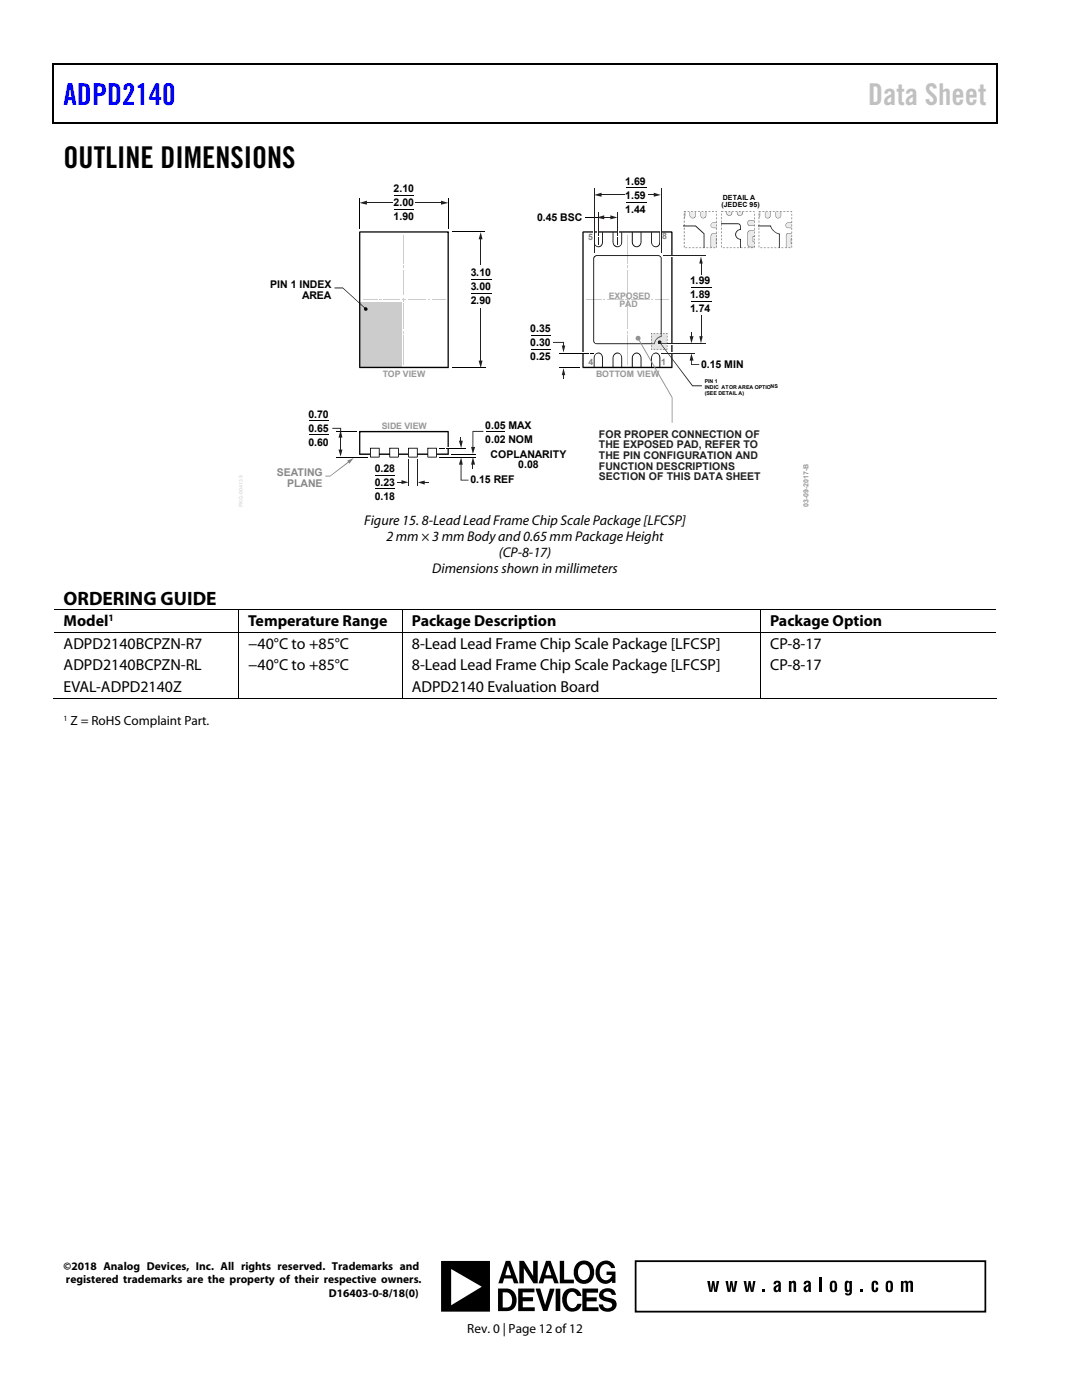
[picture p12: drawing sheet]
<svg xmlns="http://www.w3.org/2000/svg" width="216mm" height="279mm" viewBox="0 0 216 279" stroke-linecap="round" stroke-linejoin="round" font-family="sans-serif">
<path d="M10.5 12.7h.3v1h-.3zM198.8 12.7h.2v1h-.2zM198.8 12.7h.2v.3h-.2zM198.8 24.4h.2v.3h-.2zM71.7 86h17.8l.1 4.8h-18v-4.6h.3v4.3h17.4v-4.2h-17.6z" fill="#000"/>
<path d="M10.5 12.8h188.3M10.7 13.7v11M198.9 13.7v11M10.5 24.5h188.3" fill="none" stroke="#000" stroke-width=".25"/>
<path d="M73.9 89.5h1.8v1.7h-1.8z" fill="#fff"/>
<path d="M73.8 89.4h2l-.1 1.9-1.9-.1v-1.7h.2v1.6h1.6v-1.6h-1.7z" fill="#000"/>
<path d="M77.8 89.5h1.7v1.7h-1.7z" fill="#fff"/>
<path d="M77.7 89.4l1.9 .1-.1 1.8-1.8-.1v-1.7h.2v1.6h1.5v-1.6h-1.6z" fill="#000"/>
<path d="M81.5 89.5h1.8v1.7h-1.8z" fill="#fff"/>
<path d="M81.4 89.5l2-.1v1.8l-1.9 .1-.1-1.8h.2v1.6h1.6v-1.6z" fill="#000"/>
<path d="M85.4 89.5h1.7v1.7h-1.7z" fill="#fff"/>
<path d="M85.3 89.4h1.9l-.1 1.9-1.8-.1v-1.7h.1v1.6h1.6v-1.6h-1.6z" fill="#000"/>
<path d="M74.9 94.9h3.8M74.9 97.6h3.8" fill="none" stroke="#000" stroke-width=".2"/>
<path d="M81.6 91.7v5.3M83.3 91.7v5.3" fill="none" stroke="#231f20" stroke-width=".2"/>
<g fill="#231f20">
<path d="M79.3 96.2h1.2v.2h-1.2z"/>
<path d="M80.1 95.8l1.4 .5-1.4 .3z"/>
<path d="M84.4 96.2h1.1v.2h-1.1z"/>
<path d="M83.4 96.3l1.4-.4v.8z"/>
</g>
<path d="M69.2 61.5l.4 .5-.1 .1-.5-.4z" fill="#fff"/>
<path d="M71.7 39.5v6.1M89.5 39.5v6.1" fill="none" stroke="#000" stroke-width=".2"/>
<path d="M82.9 40.5h5.4" fill="none" stroke="#231f20" stroke-width=".2"/>
<path d="M88 40l1.5 .5-1.5 .4z" fill="#231f20"/>
<path d="M72.9 40.5h5.4" fill="none" stroke="#231f20" stroke-width=".2"/>
<path d="M71.7 40.5l1.5-.5v.9z" fill="#231f20"/>
<path d="M90.3 46.2h6.5M90.2 73.4h6.6" fill="none" stroke="#000" stroke-width=".2"/>
<path d="M95.9 61.4v10.9" fill="none" stroke="#231f20" stroke-width=".2"/>
<path d="M95.5 72h.8l-.4 1.5z" fill="#231f20"/>
<path d="M95.9 47.4v5.5" fill="none" stroke="#231f20" stroke-width=".2"/>
<path d="M95.9 46.3l.4 1.5h-.8z" fill="#231f20"/>
<path d="M139.9 62.9v4.6" fill="none" stroke="#231f20" stroke-width=".2"/>
<path d="M139.5 67.1h.7l-.3 1.4z" fill="#231f20"/>
<path d="M139.9 52.3v2.4" fill="none" stroke="#231f20" stroke-width=".2"/>
<g fill="#231f20">
<path d="M139.9 51.2l.3 1.4h-.7z"/>
<path d="M129.2 38.8h1.6v.2h-1.6z"/>
<path d="M130.5 38.5l1.3 .4-1.3 .4z"/>
</g>
<path d="M119.7 38.9h4.9" fill="none" stroke="#231f20" stroke-width=".2"/>
<path d="M118.6 38.9l1.4-.4v.8z" fill="#231f20"/>
<path d="M124.9 37.5h4.1M124.9 40.4h4.1M137.9 57.3h4M137.9 60.2h4M61.8 83.9h3.8M61.8 86.8h3.8M67.1 86.1h4M67.1 91.2h6.2" fill="none" stroke="#000" stroke-width=".2"/>
<path d="M66.3 85.4h1.8v.8h-.2v-.6h-1.6z" fill="#231f20"/>
<path d="M68 87v3.1" fill="none" stroke="#231f20" stroke-width=".2"/>
<g fill="#231f20">
<path d="M68 85.8l.3 1.5h-.8z"/>
<path d="M67.5 89.7h.8l-.3 1.4z"/>
</g>
<path d="M87.6 91.2h7.4M90.1 90.7h4.9" fill="none" stroke="#000" stroke-width=".2"/>
<g fill="#231f20">
<path d="M91.8 87.2h.2v1.1h-.2z"/>
<path d="M91.6 87.9h.8l-.4 1.6z"/>
<path d="M91.9 92.5h.2v3.2h1.4v.2h-1.6z"/>
<path d="M92 91.3l.4 1.4h-.8z"/>
<path d="M137.9 66.3h.1v1.2h-.1z"/>
<path d="M137.6 67.1h.8l-.4 1.4z"/>
<path d="M137.9 71.7h.1v1h1.5v.1h-1.6z"/>
<path d="M138 70.5l.4 1.5h-.8z"/>
<path d="M94.3 92.4h.1v1.1h-.1z"/>
<path d="M94.4 91.2l.4 1.5h-.8z"/>
<path d="M94.3 86h2.2v.2h-2.1v3.3h-.1z"/>
<path d="M94 89.2h.8l-.4 1.4z"/>
</g>
<path d="M111.6 73.4h4.1M97.1 86.2h3.7" fill="none" stroke="#000" stroke-width=".2"/>
<g fill="#231f20">
<path d="M112.4 74.5h.1v1.2h-.1z"/>
<path d="M112.4 73.5l.4 1.4h-.7z"/>
</g>
<g fill="#fff">
<path d="M112.1 69.1h.4v.3h-.4z"/>
<path d="M89.1 89.4h.6v.2h-.6z"/>
</g>
<path d="M87.6 89.4h.6v.1h-.6zM88.4 89.4h.4v.1h-.4z" fill="#000"/>
<path d="M88.9 89.5h4" fill="none" stroke="#000" stroke-width=".2"/>
<g fill="#ccc">
<path d="M125.2 59.4l.1 .8z"/>
<path d="M124.8 59.8l.8 .1z"/>
</g>
<path d="M126 59.8h3.7" fill="none" stroke="#ccc" stroke-width=".2"/>
<path d="M130 59.8l.4 .1z" fill="#ccc"/>
<path d="M121.1 59.8h3.3M130.8 59.8h2.7" fill="none" stroke="#ccc" stroke-width=".2"/>
<path d="M120.4 59.8l.4 .1z" fill="#ccc"/>
<path d="M116.9 59.8h3.1" fill="none" stroke="#ccc" stroke-width=".2"/>
<path d="M125.2 66.1l.1 .5z" fill="#ccc"/>
<path d="M125.2 67v5.8" fill="none" stroke="#ccc" stroke-width=".2"/>
<path d="M125.2 62.1l.1 .2z" fill="#ccc"/>
<path d="M125.2 60.6v5.1" fill="none" stroke="#ccc" stroke-width=".2"/>
<path d="M125.2 53l.1 .5z" fill="#ccc"/>
<path d="M125.2 47v5.7M125.2 53.9v5.2" fill="none" stroke="#ccc" stroke-width=".2"/>
<path d="M78.6 39h4M78.6 41.7h4M94.1 55.8h4.1M94.1 58.5h4.1M105.9 66.9h3.9M105.9 69.7h3.9" fill="none" stroke="#000" stroke-width=".2"/>
<g fill="#231f20">
<path d="M110.3 68.2h2.2v1h-.1v-.8h-2.1z"/>
<path d="M112.1 69h.7l-.4 1.4z"/>
</g>
<path d="M118.5 46.3l.1 .1v1a2.01 2.01 0 0 0 .2 1.5 .84 .84 0 0 0 1.1 0 .84 .84 0 0 0 .2-1l.1-1.6 .1 .5a2.67 2.67 0 0 1-.5 2.5 1.1 1.1 0 0 1-1.3-1.4zM122.3 46.3l.1 .1v1.9a.8 .8 0 0 0 .9 .9 .8 .8 0 0 0 .7-1l.1-1.9v.5a3.3 3.3 0 0 1-.2 2.2 1.03 1.03 0 0 1-1.3 .1 1.03 1.03 0 0 1-.4-1.2zM126.1 46.3l.2 .1v1.9a.8 .8 0 0 0 .8 .9 .8 .8 0 0 0 .7-1v-1.9l.2 .1v.4a3.2 3.2 0 0 1-.3 2.2 1.04 1.04 0 0 1-1.3 .1 1.04 1.04 0 0 1-.3-1.2zM129.9 46.3l.2 .1v1.9a.76 .76 0 0 0 .8 .9 .76 .76 0 0 0 .7-1v-1.9h.1l.1 .5a2.63 2.63 0 0 1-.6 2.5 1.1 1.1 0 0 1-1.3-1.4zM116.3 46.2h17.7v.2h-17.5v26.8h17.4v-26.9l.1-.1 .2 .1-.1 27.2h-17.8l-.1-.1v-27.1zM118.8 70.7a.99 .99 0 0 1 1.2-.1 .99 .99 0 0 1 .3 1.3l-.1 1.6-.1-2.1a.77 .77 0 0 0-.8-.8 .77 .77 0 0 0-.7 1v1.9l-.1-.6a3.1 3.1 0 0 1 .3-2.2zM118.5 51.2l.5-.3h12.4a.87 .87 0 0 1 .6 1.2v15.1a1.75 1.75 0 0 0-1.4 1.5h-11.6v-.2l11.6 .1a1.42 1.42 0 0 1 1.3-1.5l-.1 .1v-15.7a.8 .8 0 0 0-1-.4h-11.8a.86 .86 0 0 0-.4 1v16l.4 .5a.68 .68 0 0 1-.6-1v-16zM122.5 70.7a1.03 1.03 0 0 1 1.3-.1 1.03 1.03 0 0 1 .3 1.3v1.6l-.1-2.1a.8 .8 0 0 0-.9-.8 .8 .8 0 0 0-.7 1l-.1 1.9-.1-.6a3.2 3.2 0 0 1 .3-2.2zM126.4 70.7a1.03 1.03 0 0 1 1.2-.1 1.03 1.03 0 0 1 .4 1.3l-.1 1.6-.1-2.1a.8 .8 0 0 0-.8-.8 .8 .8 0 0 0-.7 1v1.8l-.1 .1-.1-.6a3.1 3.1 0 0 1 .3-2.2zM130.2 70.7a.99 .99 0 0 1 1.3-.1 .99 .99 0 0 1 .3 1.3l-.1 1.6-.1-2.1a.76 .76 0 0 0-.8-.8 .76 .76 0 0 0-.7 1l-.1 1.9-.1-.6a3.1 3.1 0 0 1 .3-2.2z" fill="#000"/>
<g fill="#ccc">
<path d="M71.9 60.3h8.2v12.9h-8.2z"/>
<path d="M80.6 59.4v.8z"/>
<path d="M80.2 59.8l.8 .1z"/>
</g>
<path d="M81.4 59.8h3.6" fill="none" stroke="#ccc" stroke-width=".2"/>
<path d="M85.4 59.8l.4 .1z" fill="#ccc"/>
<path d="M76.5 59.8h3.4M86.2 59.8h2.7" fill="none" stroke="#ccc" stroke-width=".2"/>
<path d="M75.8 59.8l.4 .1z" fill="#ccc"/>
<path d="M72.3 59.8h3" fill="none" stroke="#ccc" stroke-width=".2"/>
<path d="M80.6 66.1v.5z" fill="#ccc"/>
<path d="M80.6 67v5.8" fill="none" stroke="#ccc" stroke-width=".2"/>
<path d="M80.6 62.1v.2z" fill="#ccc"/>
<path d="M80.6 60.6v5.1" fill="none" stroke="#ccc" stroke-width=".2"/>
<path d="M80.6 53v.5z" fill="#ccc"/>
<path d="M80.6 47v5.7M80.6 53.9v4.9" fill="none" stroke="#ccc" stroke-width=".2"/>
<g fill="#000">
<path d="M66.8 57.4h1.6l4.6 4.2v.1l-4.6-4.1h-1.6zM71.7 46.3l17.8-.1v.1h-.2l.2 .1h-17.6v26.8h17.4v-26.9h.2v-.1l.1 27.3h-17.9l-.1-.1z"/>
<circle cx="73" cy="61.7" r=".37"/>
</g>
<path d="M115.9 70.4h.8v.2h-.8z" fill="#fff"/>
<path d="M117.2 70.4h.4v.1h-.4zM117.8 70.4h.7v.1h-.7z" fill="#000"/>
<path d="M111.6 70.5h5.4" fill="none" stroke="#000" stroke-width=".2"/>
<g fill="#231f20">
<path d="M120.2 43.3h2v.2h-2z"/>
<path d="M121.8 43l1.4 .4-1.4 .4z"/>
<path d="M119.1 43.4l1.5-.4v.8z"/>
</g>
<path d="M116.8 43.3h2.7" fill="none" stroke="#000" stroke-width=".2"/>
<path d="M123.1 46.1h.3v.7h-.3z" fill="#fff"/>
<g fill="#231f20">
<path d="M123.1 47.3h.2v.5h-.2z"/>
<path d="M123.1 47.9h.2v1h-.2z"/>
</g>
<path d="M123.2 42.4v4.6" fill="none" stroke="#231f20" stroke-width=".2"/>
<path d="M119.3 46.1h.2v.7h-.2z" fill="#fff"/>
<g fill="#231f20">
<path d="M119.3 47.3h.2v.5h-.2z"/>
<path d="M119.3 47.9h.2v1h-.2z"/>
</g>
<path d="M119.4 42.4v4.6" fill="none" stroke="#231f20" stroke-width=".2"/>
<path d="M133.7 50.9h.7v.3h-.7z" fill="#fff"/>
<path d="M132.4 51h8.4" fill="none" stroke="#231f20" stroke-width=".2"/>
<path d="M133.7 68.5h.7v.3h-.7z" fill="#fff"/>
<path d="M131.4 68.6h9.4" fill="none" stroke="#231f20" stroke-width=".2"/>
<path d="M133.7 70.4h.7v.2h-.7z" fill="#fff"/>
<path d="M132 70.5h6.7" fill="none" stroke="#231f20" stroke-width=".2"/>
<path d="M118.4 44.9h.2v3.9h-.2z" fill="#fff"/>
<path d="M118.6 37.6v12.9" fill="none" stroke="#231f20" stroke-width=".2"/>
<path d="M131.8 44.9h.2v3.9h-.2z" fill="#fff"/>
<path d="M131.9 37.6v12.9" fill="none" stroke="#231f20" stroke-width=".2"/>
<g fill="#828385">
<path d="M64.9 94.9h1l3.7-2.9 .1 .2-3.8 2.9h-1z"/>
<path d="M69.3 91.9l1.3-.5-.9 1.1z"/>
</g>
<g fill="#919395">
<path d="M127.2 67.5h.2l6.8 11.8-.1 5.1-.1-5z"/>
<circle cx="127.3" cy="67.5" r=".49"/>
</g>
<path d="M129.9 66.6v1.9h.6a1.76 1.76 0 0 1 1.3-1.4v-.5zM132 66.6v.6a1.73 1.73 0 0 0-1.4 1.5h-.7v1h3.2v-1h-1.7v-.2h1.7v-1.9z" fill="#e4e4e4"/>
<path d="M131.8 66.6h.2v.6a1.8 1.8 0 0 0-1.4 1.5h-.7v-.2h.6a1.79 1.79 0 0 1 1.3-1.4z" fill="#6b6c6e"/>
<path d="M131.4 68.5h1.7v.2h-1.7z" fill="#4f4b4c"/>
<g fill="#231f20">
<path d="M129.9 69.5l.3 .2h-.3z"/>
<path d="M132.9 69.7h.2v-.2l.1 .1v.1z"/>
<path d="M132.9 66.5h.3v.2z"/>
<path d="M129.9 66.5l.3 .1h-.2v.1z"/>
<path d="M131.7 68.2l6.5 8.7h1.9v.2h-2l-6.5-8.8z"/>
<path d="M132.3 69.7h.3zM131.7 69.7h.3zM131 69.7h.4zM130.4 69.7h.4z"/>
<path d="M133.1 67l.1 .4zM133.1 67.6v.5zM133.1 68.2v.5zM133.1 68.9v.4z"/>
<path d="M130.5 66.5l-.1 .1h.4zM131 66.6h.4zM131.7 66.5l.3 .1zM132.3 66.5l.3 .1z"/>
<path d="M129.9 68.9v.4zM129.9 68.2v.5zM129.9 67.6v.5zM129.9 67l.1 .4z"/>
<circle cx="131.6" cy="68.3" r=".37"/>
</g>
<path d="M157.1 44.5h.9v.9h-.7l-.4-.2-.1-.2z" fill="#edecec"/>
<path d="M157 44.5h.9a.97 .97 0 0 0-1 .2l-.1 .3 .3 .4 .8 .1a.93 .93 0 0 1-1.2-.5z" fill="#565050"/>
<path d="M154.8 42.3h1a1.06 1.06 0 0 1-.3 1.1l-.2 .1-.4-.2z" fill="#edecec"/>
<path d="M154.7 42.3h.1a1.14 1.14 0 0 0 .2 1.1 .52 .52 0 0 0 .6 0 .52 .52 0 0 0 .2-.6l.1-.5a1.12 1.12 0 0 1-.3 1.2 .59 .59 0 0 1-.7-.1 .59 .59 0 0 1-.2-.6z" fill="#565050"/>
<path d="M152.7 42.3h1a.97 .97 0 0 1-.3 1.1 .5 .5 0 0 1-.5 0 .5 .5 0 0 1-.2-.6z" fill="#edecec"/>
<path d="M152.6 42.3l.1 .8a.5 .5 0 0 0 .6 .4 .5 .5 0 0 0 .4-.7l.1-.5a1.12 1.12 0 0 1-.3 1.2 .59 .59 0 0 1-.7-.1 .59 .59 0 0 1-.2-.6z" fill="#565050"/>
<path d="M151.4 42.3h.2v.2v.6l-.2 .2z" fill="#edecec"/>
<path d="M151.6 42.3l.1 .8-.3 .3 .2-.3z" fill="#565050"/>
<path d="M157 46.8l.4-.2h.6v1h-.2v.4l.2 1.4h-1.1z" fill="#edecec"/>
<path d="M157.8 47.6v1l.2 .1v-1.1zM156.9 46.7l-.1 2.7 .1-1.8a.77 .77 0 0 1 .9-1l.2-.1h-.8z" fill="#565050"/>
<g fill="#231f20">
<path d="M151.4 45l2.5 .1a2.57 2.57 0 0 0 1.7 1.6v2.8h-.2v-2.8l.1 .1a2.61 2.61 0 0 1-1.8-1.7l.1 .1h-2.4z"/>
<path d="M151.4 42.2v.2l.4-.1zM151.4 42.6v.5zM151.4 43.3v.5zM151.4 44v.5zM151.4 44.7v.5zM151.4 45.4v.5zM151.4 46.2v.4zM151.4 46.9v.4zM151.4 47.6v.4zM151.4 48.3v.4zM151.4 49v.4zM151.7 49.4l.4 .1zM152.4 49.4l.4 .1zM153.1 49.4l.4 .1zM153.8 49.4l.4 .1zM154.5 49.4l.4 .1zM155.2 49.4l.4 .1zM155.9 49.4l.4 .1zM156.6 49.4l.4 .1zM157.3 49.4l.4 .1zM158 49l.1 .4zM158 48.3l.1 .4zM158 47.6l.1 .4zM158 46.9l.1 .4zM158 46.2l.1 .4zM158 45.4l.1 .5zM158 44.7l.1 .5zM158 44l.1 .5zM158 43.3l.1 .5zM158 42.6l.1 .5zM157.7 42.2l.4 .2v-.2zM157 42.2l.4 .1zM156.3 42.2l.4 .1zM155.6 42.2l.4 .1zM154.9 42.2l.4 .1zM154.2 42.2l.4 .1zM153.5 42.2l.4 .1zM152.8 42.2l.4 .1zM152.1 42.2l.4 .1z"/>
</g>
<path d="M142.1 44.5h.9v.9h-.9a.53 .53 0 0 1 0-.9z" fill="#edecec"/>
<path d="M142.1 44.5h.9a1.02 1.02 0 0 0-1.1 .2v.3l.2 .4 .9 .1a.93 .93 0 0 1-1.2-.5z" fill="#565050"/>
<path d="M139.9 42.3h.9a.97 .97 0 0 1-.2 1.1 .5 .5 0 0 1-.6 0 .5 .5 0 0 1-.1-.6z" fill="#edecec"/>
<path d="M139.8 42.3h.1a1.14 1.14 0 0 0 .2 1.1 .53 .53 0 0 0 .6 0 .53 .53 0 0 0 .1-.6l.1-.5a1.14 1.14 0 0 1-.3 1.2 .59 .59 0 0 1-.6-.1 .59 .59 0 0 1-.2-.6z" fill="#565050"/>
<path d="M137.7 42.3h1a.97 .97 0 0 1-.2 1.1 .57 .57 0 0 1-.8-.6z" fill="#edecec"/>
<path d="M137.6 42.3l.1 .8a.54 .54 0 0 0 .6 .4 .54 .54 0 0 0 .4-.7l.1-.5a1.14 1.14 0 0 1-.3 1.2 .67 .67 0 0 1-.9-.7z" fill="#565050"/>
<path d="M136.5 42.3h.2v.2v.6l-.2 .2z" fill="#edecec"/>
<path d="M136.7 42.3v.8l-.2 .3 .2-.3z" fill="#565050"/>
<path d="M142.1 46.7l.9-.1v1h-.1v1.1h.1v.7h-1l-.1-2.2z" fill="#edecec"/>
<path d="M142.9 47.6v1.1h.1v-1.1zM142 46.7a1.76 1.76 0 0 0-.2 1.4v1.2l.2 .1-.1-1.8a.83 .83 0 0 1 .5-1l.6-.1h-.8z" fill="#565050"/>
<g fill="#231f20">
<path d="M136.4 45h2.4l1.8 1.6v2.9h-.2v-2.8l-1.7-1.5h-2.3z"/>
<path d="M143.9 44.6h3.3a.92 .92 0 0 1 .5 1.3 .93 .93 0 0 0-.8 1 .93 .93 0 0 0 .9 .9v1.7h-.1v-1.7a.98 .98 0 0 1-1-1 .98 .98 0 0 1 1-1l-.1-.8-.1-.2-3.6-.1z"/>
<path d="M136.5 42.2v.2l.4-.1zM136.5 42.6v.5l.1-.1v-.4zM136.5 43.3v.5l.1-.1v-.4zM136.5 44v.5l.1-.1v-.4zM136.5 44.7v.5l.1-.1v-.4zM136.5 45.4v.5l.1-.1v-.4zM136.5 46.2v.4l.1-.1v-.3zM136.5 46.9v.4l.1-.1v-.3zM136.5 47.6v.4l.1-.1v-.3zM136.5 48.3v.4l.1-.1v-.3zM136.5 49v.4l.1-.1v-.3zM136.7 49.4h.5zM137.4 49.4h.5zM138.1 49.4h.5zM138.8 49.4h.5zM139.5 49.4h.5zM140.2 49.4h.5zM140.9 49.4h.5zM141.6 49.4h.5zM142.3 49.4h.5zM142.9 49.1l.1 .3v-.4zM142.9 48.4l.1 .3v-.4zM143 47.6l-.1 .4zM142.9 46.9l.1 .4v-.4zM142.9 46.2l.1 .4v-.4zM143 45.4l-.1 .5zM143 44.7l-.1 .5zM143 44l-.1 .5zM143 43.3l-.1 .5zM143 42.6l-.1 .5zM142.8 42.2l.2 .2v-.2zM142.1 42.2l.4 .1zM141.4 42.2l.4 .1zM140.7 42.2l.4 .1zM140 42.2l.4 .1zM139.3 42.2l.4 .1zM138.6 42.2l.4 .1zM137.9 42.2l.4 .1zM137.2 42.2l.4 .1z"/>
</g>
<path d="M149.4 44.1l1.1-.1v1h-.9a.54 .54 0 0 1-.2-.9z" fill="#eaeaea"/>
<path d="M149.3 44l1.2-.1-.9 .1a.51 .51 0 0 0-.4 .7 .51 .51 0 0 0 .7 .3l.6 .1h-.9a.6 .6 0 0 1-.5-.5 .6 .6 0 0 1 .2-.6z" fill="#454040"/>
<path d="M147.1 42.3h1l-.1 .5a.52 .52 0 0 1-.9-.2z" fill="#eaeaea"/>
<path d="M147 42.3l.1 .3a.49 .49 0 0 0 .5 .4 .49 .49 0 0 0 .5-.4v-.3h.1a.6 .6 0 0 1-.6 .8 .6 .6 0 0 1-.6-.8z" fill="#454040"/>
<path d="M145 42.3h1l-.1 .5a.52 .52 0 0 1-.9-.2z" fill="#eaeaea"/>
<path d="M144.9 42.3l.1 .3a.49 .49 0 0 0 .5 .4 .49 .49 0 0 0 .5-.4v-.3h.1a.6 .6 0 0 1-.6 .8 .6 .6 0 0 1-.6-.8z" fill="#454040"/>
<path d="M149.4 46.2l1.1-.1v1h-.3v1.2h.3v1h-.7a.7 .7 0 0 1-.6-1v-1.7z" fill="#eaeaea"/>
<path d="M150.2 47.1v1.2h.3l-.2-.1v-1l.2-.1zM149.3 46.1l-.2 .5v1.7a.75 .75 0 0 0 .7 1h.7h-.5a.6 .6 0 0 1-.8-.8v-1.5a.7 .7 0 0 1 .6-.9l.7-.1z" fill="#454040"/>
<path d="M143.9 42.2l.1 .2 .3-.1zM143.9 42.6l.1 .5zM143.9 43.3l.1 .5zM143.9 44l.1 .5zM143.9 44.7l.1 .5zM143.9 45.4l.1 .5zM143.9 46.2l.1 .4zM143.9 46.9l.1 .4zM143.9 47.6l.1 .4zM143.9 48.3l.1 .4zM143.9 49l.1 .4zM144.3 49.4h.4zM144.9 49.4h.5zM145.6 49.4h.5zM146.3 49.4h.5zM147 49.4h.5zM147.7 49.4h.5zM148.4 49.4h.5zM149.1 49.4h.5zM149.8 49.4h.5zM150.5 49.1v.3v-.4zM150.5 48.4v.3v-.4zM150.5 47.6v.4zM150.5 46.9v.4v-.4zM150.5 46.2v.4v-.4zM150.5 45.4v.5zM150.5 44.7v.5zM150.5 44v.5zM150.5 43.3v.5zM150.5 42.6v.5zM150.3 42.2l-.1 .1 .3 .1v-.2zM149.6 42.2l-.1 .1h.4zM148.8 42.3l.4-.1zM148.1 42.3l.4-.1zM147.4 42.3l.4-.1zM146.7 42.3l.4-.1zM146 42.3l.4-.1zM145.3 42.3l.4-.1zM144.6 42.3l.4-.1z" fill="#231f20"/>
<path d="M10.5 139.3h37M10.8 121.7h188M10.8 126.2h188M47.6 121.8v4.4M47.6 126.3v13.1M47.7 139.3h32.5M80.3 121.8v4.4M80.3 126.3v13.1M80.3 139.3h71.4M151.8 121.8v4.4M151.8 126.3v13.1M151.8 139.3h47" fill="none" stroke="#000" stroke-width=".2"/>
<g fill="#000">
<path d="M141.1 255.7h.5l.2 1.8 .3-1.8h.4l.3 1.8 .2-1.8h.5l-.4 2.1h-.6l-.2-1.4-.2 1.4h-.5zM144.8 255.7h.5l.2 1.8 .2-1.8h.4l.3 1.8 .2-1.8h.5l-.4 2.1h-.5l-.2-1.4-.3 1.4h-.5zM148.4 255.7h.5l.2 1.8 .3-1.8h.4l.3 1.8 .2-1.8h.4l-.4 2.1h-.5l-.2-1.4-.3 1.4h-.5zM152.2 257.3h.5v.5h-.5zM157.4 255.7h.5v.2a.48 .48 0 0 1 .4-.3 .48 .48 0 0 1 .5 .2l.1 2h-.6v-1.6l-.1-.2-.3 .2v1.6h-.5zM163.4 254.9h.6v2.9h-.6zM171.7 257.3h.5v.5h-.5zM174.1 255.7a.69 .69 0 0 1 .8-.1 .69 .69 0 0 1 .3 .8h-.4l-.1-.4h-.3l.1 1.5h.2l.1-.5h.4a.69 .69 0 0 1-.6 .9 .69 .69 0 0 1-.7-.9l.1-1zM179.8 255.7h.5v.2l.3-.3h.3l.3 .3a.54 .54 0 0 1 .5-.3 .54 .54 0 0 1 .5 .5v1.7h-.5v-1.6l-.3-.2-.2 .2v1.6h-.5v-1.7l-.2-.1-.2 .2v1.6h-.5z"/>
<path d="M103.6 251.6h.9l1.9 3v-3h.9v4.5h-.9l-1.9-3v3h-.9zM111.7 251.6h.9v3.8h1.9v.7h-2.8zM108.9 251.6h1l1.6 4.5h-.9l-.3-1h-1.7l-.2 1h-.9zM100.9 251.6h.9l1.7 4.5h-.9l-.4-1h-1.6l-.3 1h-.9zM115.2 252a2.04 2.04 0 0 1 2.3-.2 2.04 2.04 0 0 1 1.1 2.1 2.07 2.07 0 0 1-2.1 2.3 2.07 2.07 0 0 1-2-2.3l.3-1.3zM119.6 252.1a1.86 1.86 0 0 1 3.1 1h-.7a1.16 1.16 0 0 0-1.2-.8 1.16 1.16 0 0 0-1.1 1 1.45 1.45 0 0 0 .2 1.6 1.45 1.45 0 0 0 1.5 .5 1.03 1.03 0 0 0 .7-1h-1.1v-.6h1.8v2.2h-.7v-.4a1.85 1.85 0 0 1-1.9 .5 1.85 1.85 0 0 1-1.3-1.5 2.6 2.6 0 0 1 .7-2.5zM88 251.7h9.8v10.1h-9.8zM106.9 257.2h.9l1 3.2 .9-3.2h.9l-1.4 4.4h-.8zM116.2 257.2h3.1v.8h-2.2v.9h2v.8h-2v1.2h2.3v.8h-3.2zM103.4 257.2h3.2v.7h-2.3v1h2.1v.8h-2.1v1.2h2.4v.8h-3.3zM99.4 257.2h1a2.26 2.26 0 0 1 2.6 2.9 1.81 1.81 0 0 1-1.9 1.6h-1.7zM110.9 257.2h.9v4.4h-.9zM112.8 257.6a1.93 1.93 0 0 1 3.2 1h-.8a1.05 1.05 0 0 0-1.1-.8 1.05 1.05 0 0 0-.9 1 2.06 2.06 0 0 0 .5 2.1 .97 .97 0 0 0 1.5-.7h.9a1.91 1.91 0 0 1-2 1.6 1.91 1.91 0 0 1-1.8-1.7 2.67 2.67 0 0 1 .5-2.5zM120 257.5a1.72 1.72 0 0 1 2.9 .9h-.8a.91 .91 0 0 0-.8-.7 .91 .91 0 0 0-.9 .6 1.13 1.13 0 0 0 1.2 .7 1.35 1.35 0 0 1 1.5 1.2 1.35 1.35 0 0 1-1.2 1.5 1.69 1.69 0 0 1-2.4-1.4h.8a.97 .97 0 0 0 .7 .8 .97 .97 0 0 0 1-.3 .69 .69 0 0 0 0-.8 .69 .69 0 0 0-.8-.2l-.3-.1a1.25 1.25 0 0 1-1.3-.7 1.25 1.25 0 0 1 .4-1.5zM109.4 252.6l-.5 1.9h1.1zM101.4 252.6l-.6 1.9h1.2zM115.6 252.8a1.67 1.67 0 0 0 .9 2.7 1.62 1.62 0 0 0 1.2-1.6 1.62 1.62 0 0 0-1.2-1.6l-.5 .2zM90 253.3v7.2l6.1-3.7zM100.3 257.9v3h.7a1.17 1.17 0 0 0 1.2-1.4 1.44 1.44 0 0 0-1.9-1.6z"/>
<path d="M154.5 255.8a.74 .74 0 0 1 .8-.2 .74 .74 0 0 1 .5 .6l.1 1.6h-.5l-.1-.2a.58 .58 0 0 1-.8 .2 .58 .58 0 0 1-.1-.9l.9-.6v-.2l-.2-.1h-.2l-.1 .3h-.5zM154.9 257v.4l.2 .1 .2-.1v-.7z"/>
<path d="M160.5 255.8a.73 .73 0 0 1 .8-.2 .73 .73 0 0 1 .5 .6l.1 1.6h-.5v-.2a.59 .59 0 0 1-.9 .2 .59 .59 0 0 1-.1-.9l.9-.6-.2-.3h-.2l-.1 .3h-.4zM160.9 257l-.1 .4 .3 .1 .1-.1 .1-.7z"/>
<path d="M165.7 255.8a.74 .74 0 0 1 .9-.2 .74 .74 0 0 1 .4 .8 1.08 1.08 0 0 1-.7 1.5l-.4-.1a2.14 2.14 0 0 1-.2-2zM166.1 256v1.3l.2 .2 .2-.2v-1.1v-.2z"/>
<path d="M168.7 255.7l.1-.1a.48 .48 0 0 1 .7 .3v-.2h.5v1.6a.87 .87 0 0 1-.3 1 .87 .87 0 0 1-1 .1l-.1-.3 .6 .1a.43 .43 0 0 0 .3-.6 .53 .53 0 0 1-.7 .2 .53 .53 0 0 1-.2-.6zM169.1 256l-.1 1.1 .1 .4h.3a1.45 1.45 0 0 0-.1-1.5z"/>
<path d="M176.9 255.8a.74 .74 0 0 1 .9-.2 .74 .74 0 0 1 .4 .8 1.49 1.49 0 0 1-.4 1.4 .72 .72 0 0 1-1.1-.5zM177.3 256l-.1 1.3 .3 .2 .2-.2v-1.1l-.2-.2z"/>
</g>
<path d="M126.8 251.7h69.8v10.1h-69.8z" fill="none" stroke="#000" stroke-width=".35"/>
<text font-size="6" fill="#00f" x="12.7" y="21">ADPD2140</text>
<text font-size="6" fill="#c0c0c0" x="173.2" y="21">Data Sheet</text>
<text font-size="6" x="12.7" y="33.6">OUTLINE DIMENSIONS</text>
<text font-size="3.9" x="12.7" y="120.7">ORDERING GUIDE</text>
<g font-size="3.2">
<text x="12.7" y="125">Model</text>
<text x="49.5" y="125">Temperature Range</text>
<text x="82.2" y="125">Package Description</text>
<text x="153.7" y="125">Package Option</text>
<text x="12.7" y="129.5">ADPD2140BCPZN-R7</text>
<text x="49.5" y="129.5">−40°C to +85°C</text>
<text x="82.2" y="129.5">8-Lead Lead Frame Chip Scale Package [LFCSP]</text>
<text x="153.7" y="129.5">CP-8-17</text>
<text x="12.7" y="133.8">ADPD2140BCPZN-RL</text>
<text x="49.5" y="133.8">−40°C to +85°C</text>
<text x="82.2" y="133.8">8-Lead Lead Frame Chip Scale Package [LFCSP]</text>
<text x="153.7" y="133.8">CP-8-17</text>
<text x="12.7" y="138">EVAL-ADPD2140Z</text>
<text x="82.2" y="138">ADPD2140 Evaluation Board</text>
</g>
<g font-size="2.8">
<text x="72.7" y="104.8">Figure 15. 8-Lead Lead Frame Chip Scale Package [LFCSP]</text>
<text x="77.1" y="108">2 mm × 3 mm Body and 0.65 mm Package Height</text>
<text x="99.5" y="111.2">(CP-8-17)</text>
<text x="86.3" y="114.4">Dimensions shown in millimeters</text>
</g>
<g font-size="2.6">
<text x="14.1" y="144.7">Z = RoHS Complaint Part.</text>
<text x="93.2" y="266">Rev. 0 | Page 12 of 12</text>
</g>
<g font-size="2.3">
<text x="12.7" y="253.5">©2018 Analog Devices, Inc. All rights reserved. Trademarks and</text>
<text x="13.2" y="256.1">registered trademarks are the property of their respective owners.</text>
<text x="65.6" y="258.8">D16403-0-8/18(0)</text>
</g>
<g font-size="2.1">
<text x="78.5" y="38.3">2.10</text>
<text x="78.5" y="41.1">2.00</text>
<text x="124.8" y="36.9">1.69</text>
<text x="124.8" y="39.7">1.59</text>
<text x="78.5" y="43.9">1.90</text>
<text x="107.2" y="44.1">0.45 BSC</text>
<text x="124.8" y="42.5">1.44</text>
<text x="53.9" y="57.5">PIN 1 INDEX</text>
<text x="60.3" y="59.6">AREA</text>
<text x="93.9" y="55.1">3.10</text>
<text x="93.9" y="57.9">3.00</text>
<text x="137.7" y="56.7">1.99</text>
<text x="137.7" y="59.5">1.89</text>
<text x="93.9" y="60.7">2.90</text>
<text x="137.7" y="62.3">1.74</text>
<text x="105.8" y="66.3">0.35</text>
<text x="105.8" y="69.1">0.30</text>
<text x="105.8" y="71.9">0.25</text>
<text x="139.9" y="73.4">0.15 MIN</text>
<text x="61.6" y="83.3">0.70</text>
<text x="61.6" y="86.1">0.65</text>
<text x="61.6" y="89">0.60</text>
<text x="96.8" y="85.6">0.05 MAX</text>
<text x="96.8" y="88.4">0.02 NOM</text>
<text x="74.8" y="94.2">0.28</text>
<text x="97.9" y="91.4">COPLANARITY</text>
<text x="103.4" y="93.5">0.08</text>
<text x="74.8" y="97">0.23</text>
<text x="74.8" y="99.8">0.18</text>
<text x="93.9" y="96.5">0.15 REF</text>
</g>
<g font-size="2.1" fill="#231f20">
<text x="119.5" y="87.4">FOR PROPER CONNECTION OF</text>
<text x="119.5" y="89.5">THE EXPOSED PAD, REFER TO</text>
<text x="119.5" y="91.6">THE PIN CONFIGURATION AND</text>
<text x="119.5" y="93.7">FUNCTION DESCRIPTIONS</text>
<text x="119.5" y="95.8">SECTION OF THIS DATA SHEET</text>
</g>
<g font-size="2.1" fill="#86888b">
<text x="55.2" y="95">SEATING</text>
<text x="57.3" y="97.1">PLANE</text>
</g>
<text font-size="1.9" x="21.7" y="123.9">1</text>
<g font-size="1.8" fill="#85807a">
<text x="117.4" y="48">5</text>
<text x="132.1" y="47.8">8</text>
<text x="117.4" y="72.7">4</text>
<text x="131.9" y="72.8">1</text>
</g>
<g font-size="1.8" fill="#9a9c9e">
<text x="121.5" y="59.6">EXPOSED</text>
<text x="123.6" y="61.2">PAD</text>
</g>
<g font-size="1.8" fill="#989798">
<text x="76.4" y="75.2">TOP VIEW</text>
<text x="119" y="75.2">BOTTOM VIEW</text>
<text x="76.2" y="85.6">SIDE VIEW</text>
</g>
<text font-size="1.6" x="12.7" y="143.8">1</text>
<g font-size="1.4">
<text x="144" y="41.4">(JEDEC 95)</text>
<text x="144.2" y="40">DETAIL A</text>
</g>
<text font-size="1.4" fill="#95979a" x="161.3" y="101.2" transform="rotate(-90 161.3 101.2)">03-09-2017-B</text>
<g font-size="1.1">
<text x="140.6" y="76.4">PIN 1</text>
<text x="140.6" y="77.6">INDIC ATOR AREA OPTIONS</text>
<text x="140.6" y="78.8">(SEE DETAIL A)</text>
</g>
</svg>
